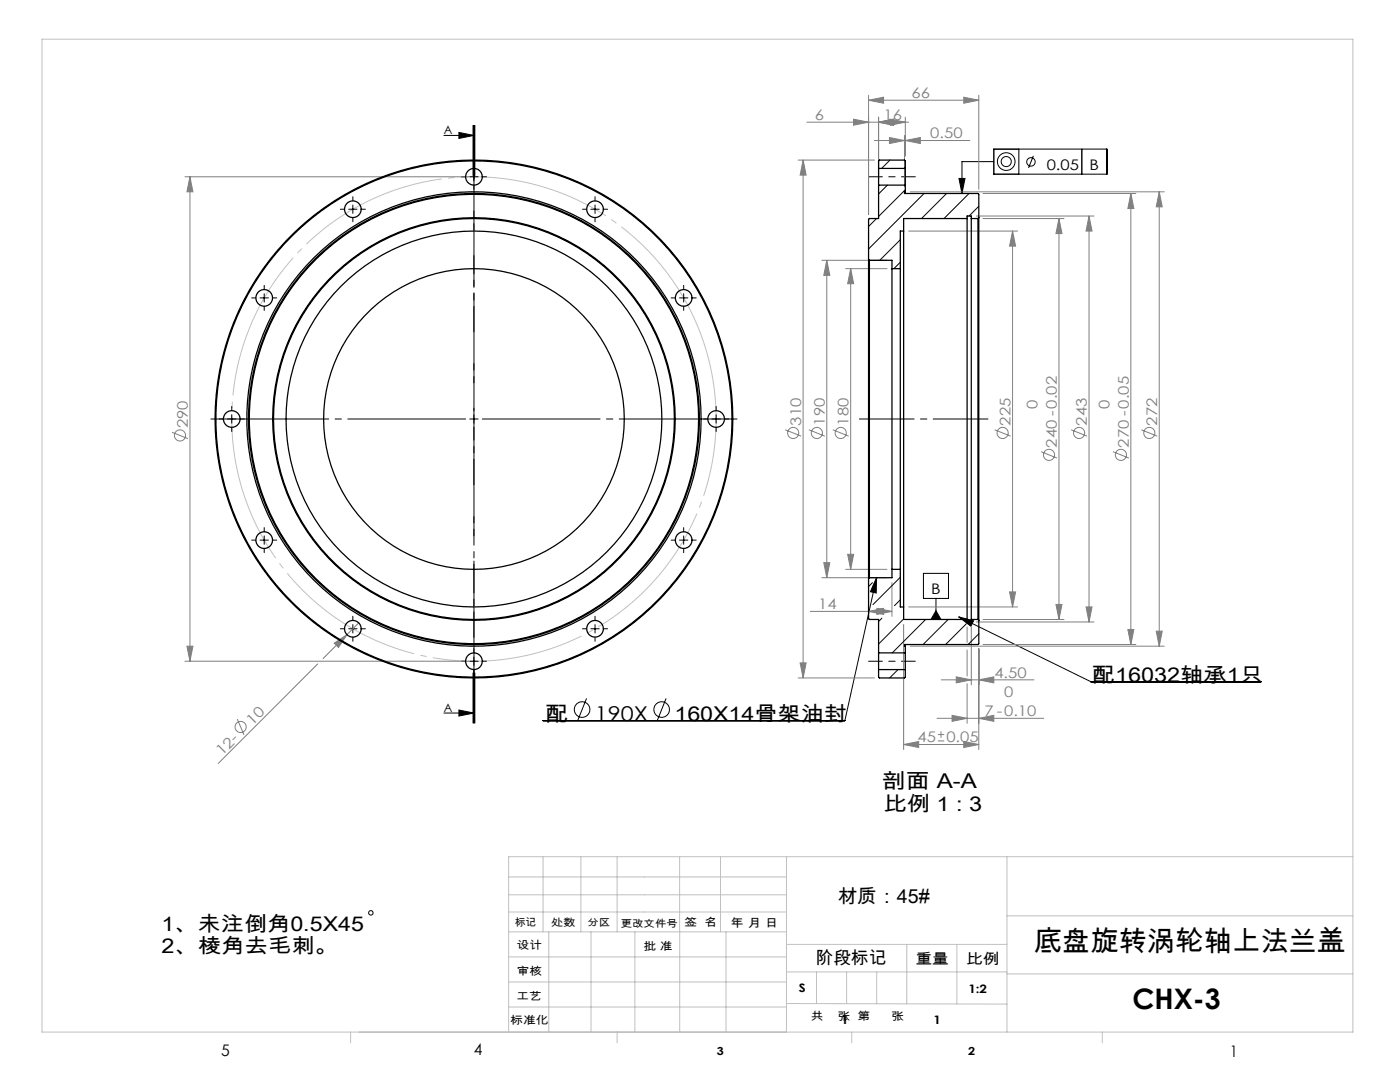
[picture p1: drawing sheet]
<svg xmlns="http://www.w3.org/2000/svg" width="279mm" height="216mm" viewBox="0 0 279 216" stroke-linecap="round" stroke-linejoin="round" font-family="sans-serif">
<g fill="none" stroke="#808080" stroke-width=".2">
<path d="M173.3 20l3-.6v1.2zM173.3 19v23.8M173.3 20h22M192.3 19.4l3 .6-3 .6zM195.3 19v18.8M36.9 35.3h56.7M37.9 35.3v96.6M37.9 35.3l.6 3h-1.2zM159.3 31.9h15.2M160.3 31.9l.6 3h-1.2zM160.3 31.9v103.4M161 24.4h20.3"/>
<path d="M170.3 23.8l3 .6-3 .6zM174.5 28h19.1M175.3 24.4l3-.6v1.2zM175.3 23.4v12.5M177.5 27.4l3 .6-3 .6zM177.7 23.8l3 .6-3 .6zM180.5 27v10.3M180.7 28l3-.6v1.2zM180.7 23.4v7.7M181.7 38.3h50.7M196.2 38.6h30.5M225.7 38.6l.6 3h-1.2z"/>
<path d="M225.7 38.6v90M231.4 38.3v90.6M231.4 38.3l.6 3h-1.2zM164 51.9h13M165 51.9l.6 3h-1.2zM165 51.9v63.4M168.8 53.6h8.2M169.8 53.6v60M169.8 53.6l.6 3h-1.2zM181.3 46.1h21.8M194.8 43.1h23.5M196.2 43.6h16.1"/>
<path d="M202.1 46.1v75M202.1 46.1l.6 3h-1.2zM211.3 43.6v80M211.3 43.6l.6 3h-1.2zM217.3 43.1v81M217.3 43.1l.6 3h-1.2zM34.3 86.3l3.2 1.2M156.7 85.8l3.2 1.2M161.4 85.8l3.2 1.2M166.2 85.8l3.2 1.2M198.5 85.8l3.2 1.2M207.8 90.1l3.1 1.3"/>
<path d="M213.8 85.8l3.1 1.2M222.1 90.1l3.2 1.3M227.8 85.8l3.2 1.2M164 115.3h13M164.4 112.3h1.2l-.6 3zM168.8 113.6h8.2M169.2 110.6h1.2l-.6 3zM178 116.3v6.7M201.5 118.1h1.2l-.6 3zM36.9 131.9h56.7M37.3 128.9h1.2l-.6 3zM63.4 132.5l-19.9 19.8"/>
<path d="M66.7 128.3l2.5-1.7-1.7 2.6zM71.6 124.3l-7.1 7.1M159.3 135.3h15.2M159.7 132.3h1.2l-.6 3zM161.7 122h16.3M173.3 122l3-.6v1.2zM175 121.4l3 .6-3 .6zM180.3 124.6v25M181.3 121.1h21.8M181.7 128.9h50.7M187.8 135.7h18.6M190.8 135.1l3 .6-3 .6z"/>
<path d="M193 125.1v3.1M193 129.7v5.2M193 136.4v7.9M193.8 125.1v11.6M194.8 124.1h23.5M195.3 135.7l3-.6v1.2zM195.3 129.4v20.2M196.2 123.6h16.1M196.2 128.6h30.5M210.7 120.6h1.2l-.6 3zM216.7 121.1h1.2l-.6 3zM225.1 125.6h1.2l-.6 3z"/>
<path d="M230.8 125.9h1.2l-.6 3zM47.4 143.5l1.3 3.1M180.3 148.6l3-.6v1.2zM180.3 148.6h15M187 143.3h21.3M187.2 147.8h1.2M187.2 146.6h1.2M187.8 145.9v1.3M190 142.7l3 .6-3 .6zM192.3 148l3 .6-3 .6zM195.3 143.3l3-.6v1.2z"/>
<circle cx="35.9" cy="86.9" r="1.11"/>
<circle cx="158.3" cy="86.4" r="1.11"/>
<circle cx="163" cy="86.4" r="1.11"/>
<circle cx="167.8" cy="86.4" r="1.11"/>
<circle cx="200.1" cy="86.4" r="1.11"/>
<circle cx="209.4" cy="90.8" r="1.11"/>
<circle cx="215.4" cy="86.4" r="1.11"/>
<circle cx="223.7" cy="90.8" r="1.11"/>
<circle cx="229.4" cy="86.4" r="1.11"/>
<circle cx="48" cy="145.1" r="1.11"/>
</g>
<g fill="none" stroke="#000" stroke-width=".2">
<path d="M88.6 27h6M91.6 26.4l3 .6-3 .6zM93.8 35.3h1.6M94.4 25v10M94.6 25v11.1M94.8 25v10M191.4 35.6h1.2l-.6 3zM198.3 29.8h22.6v5h-22.6zM198.3 32.3h-6.3v6.3M203.3 29.8v5M206.2 31.1l-.9 2.4M215.9 29.8v5"/>
<path d="M51.9 59.4h1.7M52.7 58.6v1.7M69.6 41.7h1.7M70.4 40.9v1.7M117.9 41.7h1.7M118.8 40.9v1.7M135.6 59.4h1.7M136.4 58.6v1.7M45.4 83.6h1.7M46.3 82.8v1.6M93.8 83.6h1.6M94.6 82.8v1.6"/>
<path d="M142.1 83.6h1.7M142.9 82.8v1.6M51.9 107.8h1.7M52.7 106.9v1.7M135.6 107.8h1.7M136.4 106.9v1.7M174.9 115.3l-6.3 28.5h-60.2M174.9 115.3v3l-1.2-.2zM184.3 114.4h5v5h-5zM186.8 119.4v4.2M69.6 125.5h1.7M70.4 124.6v1.7"/>
<path d="M93.8 131.9h1.6M94.4 134.3v10M94.6 131.1v1.7M94.6 134.3v10M94.8 134.3v10zM117.1 139.4l-1.8 4.4M117.9 125.5h1.7M118.8 124.6v1.7M132.9 139.4l-1.7 4.4M186.8 121.9l1 1.7h-2zM191.3 123.1l26.4 12.9h34M191.3 123.1l3 .8-.5 1.1z"/>
<path d="M88.6 142.3h6M91.6 141.7l3 .6-3 .6z"/>
<circle cx="200.8" cy="32.2" r="1.01"/>
<circle cx="200.8" cy="32.2" r="1.76"/>
<circle cx="205.7" cy="32.3" r=".85"/>
<circle cx="116.2" cy="141.6" r="1.56"/>
<circle cx="132" cy="141.6" r="1.56"/>
<circle cx="74" cy="182.1" r=".44"/>
</g>
<path d="M140.8 69.5a48.3 48.3 0 0 0-81-19.5 48.3 48.3 0 0 0 22.3 80.3 48.3 48.3 0 0 0 59.4-58.4l-.7-2.4" fill="none" stroke="#c0c0c0" stroke-width=".2" stroke-dasharray="30.5 1.3 1.3 1.3" stroke-dashoffset=".6" stroke-linecap="butt"/>
<path d="M92.9 83.6h-50.8M94.6 81.9v-50.8M94.6 85.3v50.8M96.3 83.6h50.8" fill="none" stroke="#000" stroke-width=".2" stroke-dasharray="30.5 1.3 1.3 1.3" stroke-dashoffset="7"/>
<g fill="none" stroke="#000" stroke-width=".2" stroke-dasharray="30.5 1.3 1.3 1.3">
<path d="M92.9 35.3h-.8M94.6 33.6v-.8M94.6 36.9v.9M96.3 35.3h.8M51.1 59.4h-.9M52.7 57.8v-.9M54.4 59.4h.8M68.8 41.7h-.9M70.4 40.1v-.9M70.4 43.4v.8M72.1 41.7h.8M117.1 41.7h-.8"/>
<path d="M118.8 40.1v-.9M118.8 43.4v.8M120.4 41.7h.9M134.8 59.4h-.9M136.4 57.8v-.9M138.1 59.4h.8M52.7 61.1v.8M136.4 61.1v.8M44.6 83.6h-.8M46.3 81.9v-.8M46.3 85.3v.8M47.9 83.6h.9"/>
<path d="M141.3 83.6h-.9M142.9 81.9v-.8M142.9 85.3v.8M144.6 83.6h.8M51.1 107.8h-.9M52.7 106.1v-.8M52.7 109.4v.9M54.4 107.8h.8M134.8 107.8h-.9M136.4 106.1v-.8M136.4 109.4v.9M138.1 107.8h.8"/>
<path d="M68.8 125.5h-.9M70.4 123.8v-.8M70.4 127.1v.9M72.1 125.5h.8M92.9 131.9h-.8M94.6 130.3v-.9M94.6 133.6v.8M96.3 131.9h.8M117.1 125.5h-.8M118.8 123.8v-.8M118.8 127.1v.9M120.4 125.5h.9"/>
</g>
<path d="M197.2 83.6h-25.7" fill="none" stroke="#000" stroke-width=".2" stroke-dasharray="30.5 1.3 1.3 1.3" stroke-dashoffset="19.6"/>
<path d="M173.3 35.3h9.4M173.3 131.9h9.4" fill="none" stroke="#000" stroke-width=".2" stroke-dasharray="30.5 1.3 1.3 1.3" stroke-dashoffset="27.7"/>
<path d="M94.6 25v119.3" fill="none" stroke="#000" stroke-width=".2" stroke-dasharray="6.3 1.3 1.3 1.3 5.1" stroke-dashoffset="4.5"/>
<g fill="none" stroke="#c0c0c0" stroke-width=".2">
<path d="M8.4 7.8h261.6v198.1h-261.6zM101.5 178.5h55.5M101.5 175h55.5M108.4 170.9v15M115.9 170.9v15M123.2 170.9v15M135.6 170.9v15M143.8 170.9v15M157 170.9v35M201 170.9v35M270 170.9h-168.5v35M101.5 195.9h55.5"/>
<path d="M101.5 190.9h55.5M101.5 185.9h55.5M101.5 182h55.5M109.5 185.9v20M118 185.9v20M126.7 185.9v20M135.7 185.9v20M144.9 185.9v20M157 188.4h44M157 193.9h44M163 193.9v6.4M169 193.9v6.4"/>
<path d="M175 193.9v6.4M181 188.4v11.9M191 188.4v11.9M201 194.3h69M201 182.7h69M70 205.9v2.2M101.5 200.9h55.5M123.2 205.9v2.2M157 200.2l44 .2M170 205.9v2.2M220 205.9v2.2"/>
</g>
<g fill="#000">
<path d="M91.6 26.4l3 .6-3 .6zM91.6 141.7l3 .6-3 .6z"/>
<path d="M191.4 35.6h1.2l-.6 3zM186.8 121.9l1 1.7h-2z"/>
<path d="M174.9 115.3v3l-1.2-.2zM191.3 123.1l3 .8-.5 1.1z"/>
</g>
<g fill="#808080">
<path d="M66.7 128.3l2.5-1.7-1.7 2.6z"/>
<path d="M37.3 128.9h1.2l-.6 3zM37.9 35.3l.6 3h-1.2z"/>
<path d="M175 121.4l3 .6-3 .6zM173.3 122l3-.6v1.2z"/>
<path d="M175.3 24.4l3-.6v1.2zM177.7 23.8l3 .6-3 .6zM180.3 148.6l3-.6v1.2zM192.3 148l3 .6-3 .6zM190.8 135.1l3 .6-3 .6zM195.3 135.7l3-.6v1.2zM190 142.7l3 .6-3 .6zM195.3 143.3l3-.6v1.2z"/>
<path d="M170.3 23.8l3 .6-3 .6zM175.3 24.4l3-.6v1.2zM173.3 20l3-.6v1.2zM192.3 19.4l3 .6-3 .6z"/>
<path d="M216.7 121.1h1.2l-.6 3zM217.3 43.1l.6 3h-1.2zM164.4 112.3h1.2l-.6 3zM165 51.9l.6 3h-1.2z"/>
<path d="M160.3 31.9l.6 3h-1.2zM159.7 132.3h1.2l-.6 3z"/>
<path d="M211.3 43.6l.6 3h-1.2zM210.7 120.6h1.2l-.6 3zM231.4 38.3l.6 3h-1.2zM230.8 125.9h1.2l-.6 3zM202.1 46.1l.6 3h-1.2zM201.5 118.1h1.2l-.6 3zM169.8 53.6l.6 3h-1.2zM169.2 110.6h1.2l-.6 3z"/>
<path d="M225.7 38.6l.6 3h-1.2zM225.1 125.6h1.2l-.6 3z"/>
<path d="M177.5 27.4l3 .6-3 .6zM180.7 28l3-.6v1.2z"/>
</g>
<g fill="none" stroke="#000" stroke-width=".25">
<path d="M175.3 33.6v3.3M175.3 33.6v-1.5l.2-.2h5l.2 .2v1.5M175.3 36.9v6.7h-1.8l-.2 .2v8M175.3 36.9h5.4M175.3 33.6h5.4M180.7 33.6v3.3M180.7 38.3v.3M180.7 38.3h-.2v.3h14.7l.1 .2v4.6M180.7 36.9v1.4M173.3 51.8v63.6M173.3 51.8l.2 .1M173.5 51.9v63.4"/>
<path d="M173.5 51.9h4.5v1.7M178 53.6v60M178 53.6h1.7M179.7 53.6v60M180.3 46.1v75M180.3 46.1h-.6v7.5M193 43.6v80M193 43.6h-12.7v2.5M193 43.6v-.5h.8v.5M193.8 43.6v80M193.8 43.6h1.4M195.2 43.6v80"/>
<path d="M195.3 43.4v80.4M195.3 43.4l-.1 .2M173.3 115.4v8l.2 .2h1.8v6.7M173.5 115.3l-.2 .1M178 113.6v1.7h-4.5M178 113.6h1.7M179.7 113.6v7.5h.6M175.3 130.3v3.3M175.3 133.6v1.5l.2 .2h5l.2-.2v-1.5M175.3 130.3h5.4M175.3 133.6h5.4M180.3 121.1v2.5h12.7"/>
<path d="M180.7 130.3v3.3M180.7 128.6v.3M180.7 128.9v1.4M193 123.6v.5h.8v-.5M193.8 123.6h1.4M195.2 123.6l.1 .2M195.3 123.8v4.6l-.1 .2h-14.7v.3h.2"/>
<circle cx="94.6" cy="35.3" r="1.67"/>
<circle cx="52.7" cy="59.4" r="1.67"/>
<circle cx="70.4" cy="41.7" r="1.67"/>
<circle cx="118.8" cy="41.7" r="1.67"/>
<circle cx="136.4" cy="59.4" r="1.67"/>
<circle cx="46.3" cy="83.6" r="1.67"/>
<circle cx="94.6" cy="83.6" r="51.7"/>
<circle cx="94.6" cy="83.6" r="44.8"/>
<circle cx="94.6" cy="83.6" r="30"/>
<circle cx="94.6" cy="83.6" r="51.5"/>
<circle cx="94.6" cy="83.6" r="45.3"/>
<circle cx="94.6" cy="83.6" r="40.2"/>
<circle cx="94.6" cy="83.6" r="45"/>
<circle cx="94.6" cy="83.6" r="40"/>
<circle cx="94.6" cy="83.6" r="37.5"/>
<circle cx="142.9" cy="83.6" r="1.67"/>
<circle cx="52.7" cy="107.8" r="1.67"/>
<circle cx="136.4" cy="107.8" r="1.67"/>
<circle cx="70.4" cy="125.5" r="1.67"/>
<circle cx="94.6" cy="131.9" r="1.67"/>
<circle cx="118.8" cy="125.5" r="1.67"/>
</g>
<g fill="none" stroke="#000" stroke-width=".2">
<path d="M177.1 36.9l-1.8 1.8M177.6 31.9l-1.7 1.7M180.7 33.4l-.3 .2M180.7 37.9l-5.4 5.3M184.4 38.6l-11.1 11.1M188.9 38.6l-5 5M193.4 38.6l-5 5M174.9 43.6l-1.6 1.6M179.7 47.8l-4.1 4.1M179.7 52.3l-1.3 1.3M193 43.5l-.1 .1M195.3 41.2l-1.9 1.9"/>
<path d="M174.1 116.3l-.8 .7M175.1 115.3h.1M179.7 119.7l-1.2 1.2M179.7 115.2l-5.5 5.4M176 123.3l-.7 .7M179.2 133.6l-1.6 1.7M180.3 123.5l-5 5M184.7 123.6l-6.6 6.7M189.2 123.6l-5 5M192.9 124.4l-4.2 4.2M195.3 126.5l-2.1 2.1"/>
</g>
<g font-size="5.6">
<text x="206.3" y="189.7">底盘旋转涡轮轴上法兰盖</text>
<text x="226" y="201.3">CHX-3</text>
</g>
<g font-size="4.1">
<text x="217.9" y="136.1">配16032轴承1只</text>
<text x="108.8" y="143.8">配</text>
<text x="118.7" y="143.8">190X</text>
<text x="134.6" y="143.8">160X14骨架油封</text>
<text x="176" y="157.3">剖面 A-A</text>
<text x="176.3" y="161.8">比例 1 : 3</text>
<text x="32.2" y="185.7">1、未注倒角0.5X45</text>
<text x="32.2" y="190.2">2、棱角去毛刺。</text>
</g>
<text font-size="3.9" x="167.2" y="180.1">材质：45#</text>
<text font-size="3.5" x="162.8" y="192.3">阶段标记</text>
<g font-size="3.2">
<text x="44.2" y="210.6">5</text>
<text x="94.6" y="210.6">4</text>
<text x="245.4" y="210.9">1</text>
</g>
<g font-size="2.9" fill="#808080">
<text x="162.6" y="24">6</text>
<text x="176.3" y="24">16</text>
<text x="181.9" y="19.6">66</text>
<text x="185.7" y="27.6">0.50</text>
<text x="207" y="81.5" transform="rotate(-90 207 81.5)">0</text>
<text x="221.4" y="81.5" transform="rotate(-90 221.4 81.5)">0</text>
<text x="37.5" y="85.4" transform="rotate(-90 37.5 85.4)">290</text>
<text x="159.9" y="84.9" transform="rotate(-90 159.9 84.9)">310</text>
<text x="164.6" y="84.9" transform="rotate(-90 164.6 84.9)">190</text>
<text x="169.4" y="84.9" transform="rotate(-90 169.4 84.9)">180</text>
<text x="201.7" y="84.9" transform="rotate(-90 201.7 84.9)">225</text>
<text x="210.9" y="89.3" transform="rotate(-90 210.9 89.3)">240 -0.02</text>
<text x="216.9" y="84.9" transform="rotate(-90 216.9 84.9)">243</text>
<text x="225.3" y="89.3" transform="rotate(-90 225.3 89.3)">270 -0.05</text>
<text x="230.9" y="84.9" transform="rotate(-90 230.9 84.9)">272</text>
<text x="163.3" y="121.6">14</text>
<text x="198.4" y="135.3">4.50</text>
<text x="196.5" y="142.9">7 -0.10</text>
<text x="200.4" y="139">0</text>
<text x="50.4" y="144.8" transform="rotate(-45 50.4 144.8)">10</text>
<text x="183.1" y="148.1">45</text>
<text x="188.9" y="148.1">0.05</text>
<text x="44.3" y="150.9" transform="rotate(-45 44.3 150.9)">12-</text>
</g>
<g font-size="2.9">
<text x="208.9" y="33.8">0.05</text>
<text x="217.4" y="33.8">B</text>
<text x="185.8" y="118.5">B</text>
<text x="182.7" y="192.3">重量</text>
<text x="192.8" y="192.4">比例</text>
</g>
<g font-size="2.3">
<text x="88.6" y="26.8">A</text>
<text x="88.6" y="142">A</text>
<text x="145.8" y="185">年 月 日</text>
<text x="159.4" y="198">S</text>
<text x="193.3" y="198.2">1:2</text>
<text x="167.9" y="204.4">1</text>
<text x="186.3" y="204.4">1</text>
</g>
<g font-size="2.2">
<text x="136.6" y="184.8">签 名</text>
<text x="103.1" y="189.5">设计</text>
<text x="128.4" y="189.5">批 准</text>
<text x="103.1" y="194.5">审核</text>
<text x="103" y="199.6">工艺</text>
<text x="161.8" y="203.5">共</text>
<text x="167.2" y="203.5">张 第</text>
<text x="177.9" y="203.5">张</text>
<text x="101.8" y="204.4">标准化</text>
<text x="143.1" y="210.5">3</text>
<text x="193.2" y="210.5">2</text>
</g>
<g font-size="2.1">
<text x="102.8" y="184.7">标记</text>
<text x="110" y="184.8">处数</text>
</g>
<g font-size="2">
<text x="117.3" y="184.8">分区</text>
<text x="123.9" y="184.9">更改文件号</text>
</g>
</svg>
